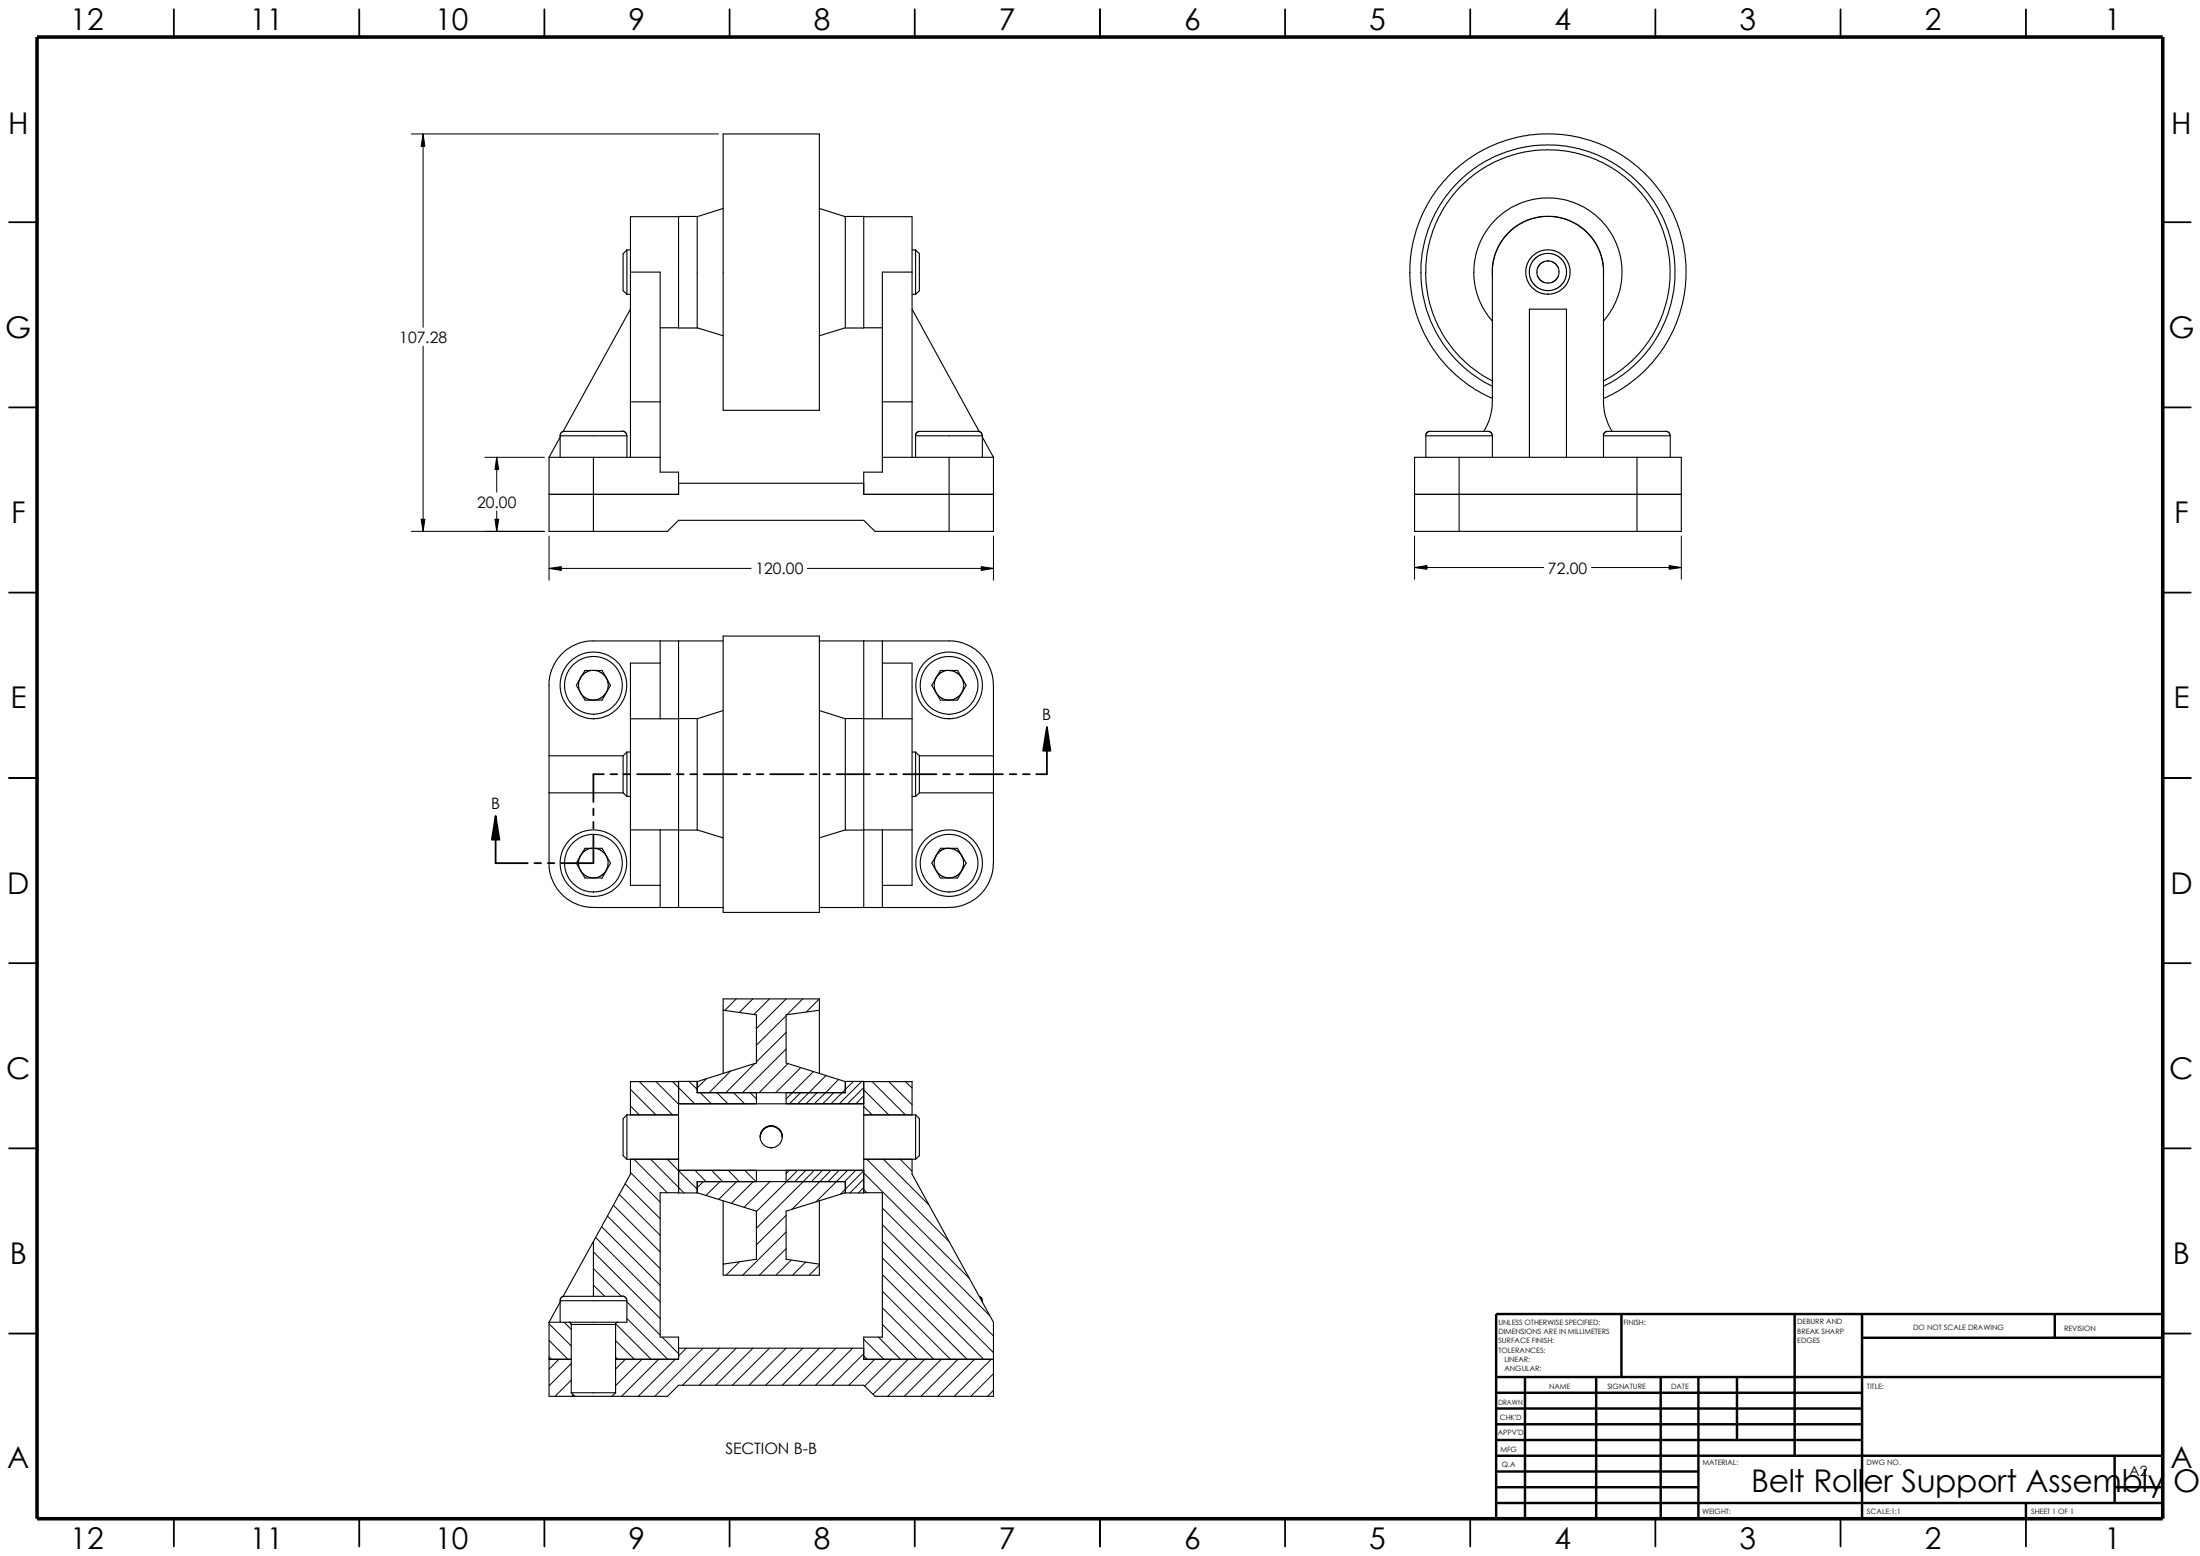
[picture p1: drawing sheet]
<svg xmlns="http://www.w3.org/2000/svg" width="420mm" height="297mm" viewBox="0 0 420 297" stroke-linecap="round" stroke-linejoin="round" font-family="sans-serif">
<g fill="none" stroke="#000" stroke-width=".34">
<path d="M33.2 1.8v5.3M68.6 1.8v5.3M103.9 1.8v5.3M139.3 1.8v5.3M174.6 1.8v5.3M210 1.8v5.3M245.3 1.8v5.3M280.7 1.8v5.3M316 1.8v5.3M351.4 1.8v5.3M386.8 1.8v5.3M1.7 42.4h5.4"/>
<path d="M412.9 42.4h5.3M1.7 77.8h5.4M412.9 77.8h5.3M1.7 113.1h5.4M412.9 113.1h5.3M199.9 138.8v9h-2.1M1.7 148.5h5.4M94.6 155.8v9h6.2M113.3 154.3v1.3M113.3 156.9v1.3M113.3 159.4v5.4h-6.2M115.3 147.8h-2v5.3"/>
<path d="M116.5 147.8h1.3M119.1 147.8h1.3M121.6 147.8h6.4M129.2 147.8h1.3M131.8 147.8h1.3M134.3 147.8h6.4M141.9 147.8h1.3M144.5 147.8h1.3M147 147.8h6.4M154.6 147.8h1.3M157.2 147.8h1.3M159.7 147.8h6.4"/>
<path d="M167.3 147.8h1.3M169.9 147.8h1.3M172.4 147.8h6.4M180 147.8h1.3M182.6 147.8h1.3M185.1 147.8h6.4M192.7 147.8h1.3M195.3 147.8h1.3M412.9 148.5h5.3M102 164.8h1.3M104.6 164.8h1.2M1.7 183.9h5.4"/>
<path d="M412.9 183.9h5.3M1.7 219.2h5.4M412.9 219.2h5.3M1.7 254.6h5.4M412.9 254.6h5.3M33.2 289.9v5.3M68.6 289.9v5.3M103.9 289.9v5.3M139.3 289.9v5.3M174.6 289.9v5.3M210 289.9v5.3M245.3 289.9v5.3"/>
<path d="M280.7 289.9v5.3M316 289.9v5.3M351.4 289.9v5.3M386.8 289.9v5.3"/>
</g>
<g fill="none" stroke="#000" stroke-width=".47">
<path d="M309.5 250.8v12M342.6 250.8v27.1M355.5 255.4h57.4M355.5 250.8v39.1M392.3 250.8v4.6M412.9 250.8h-127.3v39.1M285.6 277.9h127.3M285.6 274.9h69.9M285.6 262.8h127.3M285.6 271.9h69.9M285.6 268.9h69.9M285.6 265.9h69.9"/>
<path d="M291.1 262.8v27.1M304.7 262.8v27.1M317 262.8v27.1M324.2 262.8v27.1M331.6 262.8v12.1M403.7 277.9v9M285.6 283.9h38.6M285.6 280.9h38.6M285.6 286.9h127.3M386.8 286.9v3M403.7 283.9h9.2"/>
</g>
<path d="M7.1 7.1h405.8v282.8h-405.8z" fill="none" stroke="#000" stroke-width=".68" stroke-linecap="butt"/>
<g fill="none" stroke="#000" stroke-width=".21">
<path d="M138 25.6h18.4v52.7h-18.4zM138 39.8l-4.9 1.6M156.4 39.8l5 1.6M119.7 47.7v8.5M119.7 47.7l-.7 .7v7.1l.7 .7M119.7 56.2h.7M119.7 47.7h.7M120.4 51.9h5.6v24.8M120.4 51.9v24.8M120.4 59l-12.9 23.4M129.5 41.3h3.6v21.3h-3.6zM129.5 41.4h-9.1v10.5"/>
<path d="M161.4 41.3h3.5v21.3h-3.5zM164.9 41.4h9.2v10.5M174.1 51.9h-5.7v24.8M174.1 56.2h.7M174.1 47.7h.7M174.1 51.9v24.8M174.1 59l12.8 23.4M174.8 47.7v8.5M174.8 47.7l.7 .7v7.1l-.7 .7M269.2 52a26.4 26.4 0 0 1 40.7-22.2 26.4 26.4 0 0 1-3.8 46.3M269.2 52v2.2a26.4 26.4 0 0 0 15.7 21.9M271.3 52v-.9a24.3 24.3 0 0 1 37.4-19.5 24.3 24.3 0 0 1-2.6 42.1"/>
<path d="M271.3 52a24.3 24.3 0 0 0 13.6 21.7M281.3 52l.3 2.7 .8 2.6 .9 1.9 1.6 2.1M281.4 52v-1.6l.3-1.5 .7-2.2 .7-1.6 1.9-2.6 .8-.9 1.8-1.4 1.2-.7 1.9-.9 2.2-.6 1.5-.2h2.1l1.4 .2 2.8 .8 1.6 .7 1.7 1.1 1.7 1.5 1 1.2 1 1.4 .9 1.8 .8 2.8 .2 1.5v2.1l-.5 2.9-1.2 2.9-1.8 2.6M284.9 52.8v-2.2l.6-2.2 1.1-2.3 1.8-2.1 1.8-1.3 1.6-.7 2.4-.6 2.3-.1 2.1 .4 2.2 1 2 1.5 1.1 1.2 .9 1.4 .9 2.2 .4 2v1.9M295.4 56.2l1.7-.3 1.3-.9 1-1.4 .4-1.6-.3-1.6-.9-1.4-1.4-1-1.6-.3-1.6 .3-1.4 .8-1 1.4-.3 1.7 .2 1.6 .9 1.3 1.4 1 1.7 .4M295.5 49.8l.8 .2 .5 .2 .7 .9 .1 .8-.1 .8-.3 .6-.9 .6-.8 .2-.8-.2-.5-.3-.7-.9-.1-.8 .1-.8 .7-.9 .7-.3 .6-.1M306.1 51.9v25.3l.3 2 .6 1.7 .8 1.4M306.2 51.9l-.1-1.3-.4-1.6-.3-1-.9-1.8-1-1.3-1.2-1.2-1.3-.9-1.5-.8-1.6-.4-1.5-.3h-1.8l-2 .4-1.1 .3-1.7 .9-1.3 1-1.2 1.3-.9 1.2-.8 1.6-.4 1.5-.3 1.5v26.6l-.7 2.8-.9 1.9M120.4 76.7h5.6M120.4 76.7v10.6M126 76.7v10.6M126 62.6h3.5"/>
<path d="M133.1 62.6l4.9 1.5M161.4 62.6l-5 1.5M164.9 62.6h3.5M168.4 76.7v10.6M168.4 76.7h5.7M174.1 76.7v10.6M306.1 72.7l3.6-2.3 3-2.7 .9-1 1.8-2.6 1.6-3.1 1.3-4.1 .5-3.1 .1-1.9-.2-2.3-.6-3.4-.6-2.2-.8-1.9-1.4-2.5-2-2.8-1.3-1.5-1.7-1.5-3.1-2.1-3.6-1.7-3.9-1-4.3-.4-2.2 .1-2.3 .3-3.3 1-1.9 .7-2 1.1-2.6 1.8-2.2 1.9-.9 1-2.4 3.3-1.6 3-1.3 4.1-.5 3.7v3.5l.7 3.6 .7 2.2 .8 2.1 1.8 3 2.5 3.1 2.8 2.5 1.9 1.3 1.5 .8M104.8 87.3h8.5M104.8 87.3v14.1h8.5M106.9 83.4l-2.1 3.9M113.3 87.3h12.7M113.3 87.3v14.1"/>
<path d="M118.8 82.3l.7 .3 .2 .6M118.8 82.3h-11.3l-.4 .3-.2 .6M119.7 83.2h-12.8v4.1M119.7 83.2v4.1M126 87.3v2.8h3.5v4.3h-24.7M129.5 92.2h35.4M168.4 87.3v2.8h-3.5v4.3h24.8M168.4 87.3h12.8M174.8 83.2h12.7M174.8 83.2v4.1M181.2 87.3h8.5M181.2 87.3v14.1"/>
<path d="M186.7 82.3h-11.4l-.3 .3-.2 .6M186.7 82.3l.6 .3 .2 .6M187.5 83.2v4.1M187.5 83.4l2.2 3.9M189.7 87.3v14.1h-8.5M270 94.4h51M272.2 83.2v4.1M272.2 83.2h12.7M278.6 87.3h-8.6v14.1h8.6M278.6 87.3v14.1M278.6 87.3h33.9M284.1 82.3h-11.3l-.4 .3-.2 .6"/>
<path d="M284.1 82.3l.6 .3 .2 .6M284.9 83.2v4.1M292 87.3v-28.3h7v28.3M312.5 87.3h8.5v14.1h-8.5M312.5 87.3v14.1M318 82.3l.6 .3 .3 .6M318 82.3h-11.3l-.4 .3-.2 .6M318.9 83.2h-12.8v4.1M318.9 83.2v4.1M113.3 101.4h14.1l2.1-2.1h35.4l2.1 2.1h14.2M278.6 101.4h33.9M104.8 130.8v34.8l.4 1.9 .7 1.4 .6 1 1.1 1.1 1.5 1.1 1.4 .7 1.9 .4h25.6"/>
<path d="M110.8 129.4l.6-.8 .7-.4 .7-.2h.9l1.1 .4 .9 1M110.8 129.4l-.4 1 .1 1 .3 .8M111.7 128h3.2l1.6 2.8-1.6 2.8h-3.2l-1.7-2.8zM115.7 132.2l-.3 .4-.6 .6-.7 .3-.8 .1-1.3-.2-.8-.6-.4-.6M115.7 129.4l.4 1.2v.7l-.4 .9M120.4 137.2h9.1M120.4 137.2v21.2M126 126.6v10.6M126 126.6h-5.6v10.6M126 122.3v4.3M129.5 137.2h3.6v21.3h-3.6M129.5 122.3v14.9"/>
<path d="M129.5 137.2v21.3M138 121.4h18.4v52.8h-18.4zM138 122.3h-25.6l-1.2 .3-1.4 .5-1.3 .6-.9 .8-1.1 1.1-.6 1-.7 1.4-.3 1.3-.1 1.5M138 135.6l-4.9 1.6M156.4 122.3h25.6l1.9 .5 1.4 .6 1.6 1.1 1 1.1 .7 1 .6 1.4 .3 1.3 .2 1.5v34l-.2 1.4-.3 1.3-.6 1.4-.7 1-1 1.1-1 .8-1.3 .7-1.4 .5-2 .2h-24.8M156.4 135.6l5 1.6M164.9 137.2h-3.5v21.3h3.5M164.9 137.2h9.2M164.9 122.3v14.9M164.9 137.2v21.3M168.4 126.6v10.6M168.4 126.6h5.7v10.6"/>
<path d="M168.4 122.3v4.3M174.1 137.2v21.2M178.7 129.4l-.3 1v1l.3 .8M179.5 128h3.3l1.6 2.8-1.6 2.8h-3.3l-1.6-2.8zM181.2 128l-.9 .1-.6 .3-1 1M181.2 128l.6 .1 .9 .3 .9 1M183.6 129.4l.4 1.1-.1 1-.3 .8-.9 .9-1 .4h-1.1l-1.2-.5-.7-.9M104.8 151.3h14.2M104.8 144.3h14.2M119 151.3l.7 .7M119 144.3v7M119.7 143.6v8.4"/>
<path d="M119.7 152h.7M119.7 143.6h.7M119.7 143.6l-.7 .7M120.4 158.4h9.1M120.4 158.4v10.6h5.6M126 158.4v10.6M129.5 158.5v14.7M133.1 158.4l4.9 1.5M161.4 158.4l-5 1.5M164.9 158.4h9.2M164.9 158.5v14.7M168.4 158.4v10.6"/>
<path d="M174.1 158.4v10.6h-5.7M174.1 152h.7M174.1 143.6h.7M174.8 143.6v8.4M174.8 143.6l.7 .7M175.5 144.3v7M175.5 151.3l-.7 .7M175.5 151.3h14.2M175.5 144.3h14.2M110.8 163.3l.6-.7 .7-.5 .7-.2h.9l1.1 .4 .9 1.1M110.8 166.2l.6 .7 .6 .4 1.3 .3M110.8 163.4l-.4 .9v.8l.4 1.1"/>
<path d="M111.7 161.9h3.2l1.6 2.9-1.6 2.8h-3.2l-1.7-2.8zM115.7 163.3l.4 1v.8l-.4 1.1-.9 1-.7 .3-.8 .1M126 169v4.2M168.4 169v4.2M178.7 166.2l.6 .7 .6 .4 1.3 .3M178.7 163.4l-.3 .9v.8l.3 1.1M179.5 161.9h3.3l1.6 2.9-1.6 2.8h-3.3l-1.6-2.8zM181.2 161.9l-.9 .1-.6 .3-1 1M181.2 162h.6l.9 .4 .9 1M183.6 163.3l.3 .8v1.1l-.3 1-.9 1-.7 .3-.8 .1M138 192.8v12.1M138 192.8l6.4 .9v9.2l-11.3 3.6"/>
<path d="M138 192.8v-2.1h18.4v2.1M156.4 192.8l-6.3 .9v9.2l11.3 3.6M156.4 192.8v12.1M119.7 212.8v8.5M119.7 212.8l-.7 .7v7.1l.7 .7M119.7 212.8h9.8M129.5 210.7v-4.3h3.6v2.2h28.3v-2.2h3.5v4.3M129.5 206.5h-9.1v6.3M129.5 210.7h35.4M129.5 210.7v12.7M144.4 208.6v2.1M145.2 216.4a2.1 2.1 0 0 1 2.2-1.4 2.1 2.1 0 0 1 1.9 1.7"/>
<path d="M147.2 214.9a2.15 2.15 0 0 1 2.2 2.1M147.2 214.9a2.15 2.15 0 0 1 2.2 2.2M147.2 214.9a2.15 2.15 0 0 0-2.1 2.2M147.2 214.9a2.15 2.15 0 0 0-2.1 2.1M150.1 208.6v2.1M164.9 206.5h9.2v6.3M164.9 212.8h9.9M164.9 210.7v12.7M174.8 212.8v8.5M174.8 212.8l.7 .7v7.1l-.7 .7M113.3 237v10.4M113.3 237l-5.8 10.5"/>
<path d="M119.7 221.3h9.8M120.4 221.3v2.8l-7.1 12.9M129.5 223.4v4.3h3.6v-2.1h28.3v2.1h3.5v-4.3M129.5 227.7h-3.5v27.5h3.5v4.3h-12M129.5 223.4h35.4M133.1 227.7l11.3 3.5v9.2l-6.4 .9M138 229.2v12.1M144.4 223.4v2.2M150.1 223.4v2.2M156.4 229.2v12.1M161.4 227.7l-11.3 3.5v9.2l6.3 .9M164.9 227.7h3.5v27.5h-3.5v4.3h24.8"/>
<path d="M164.9 221.3h9.9M174.1 221.3v2.8l15.6 28.3v14.1h-22.7l-2.1-2.1h-35.4l-2.1 2.1h-10.6M104.8 252.4v14.1h4.9M104.8 259.5h4.3M104.8 252.4h2.1M106.9 248.5l-2.1 3.9M108.6 252.4a.37 .37 0 0 1 .5 .4M109.1 252.8h8.4M109.1 252.8v13.1M113.3 247.4h-5.8l-.4 .3-.2 .6M113.3 247.4h5.5M117.5 252.8v13.1"/>
<path d="M117.9 252.4a.33 .33 0 0 0-.4 .4M118.8 247.4l.7 .3 .2 .6M119.7 248.3h-12.8v4.1M119.7 248.3v4.1h-12.8M129.5 257.3h35.4M138 241.3v2.1h18.4v-2.1M186.9 247.4l.4 .3 .2 .6M187.4 248.3h.1M187.5 248.3v.2M109.1 265.9h8.4M109.1 265.9l.6 .6M109.7 266.5h.1"/>
<path d="M109.7 266.5h7.1M117.5 265.9l-.7 .6"/>
<circle cx="295.5" cy="51.9" r="3.6"/>
<circle cx="113.3" cy="130.8" r="5.5"/>
<circle cx="113.3" cy="130.8" r="6.4"/>
<circle cx="181.2" cy="130.8" r="5.5"/>
<circle cx="181.2" cy="130.8" r="6.4"/>
<circle cx="113.3" cy="164.8" r="6.4"/>
<circle cx="113.3" cy="164.7" r="5.5"/>
<circle cx="181.2" cy="164.7" r="6.4"/>
<circle cx="181.2" cy="164.8" r="5.5"/>
<circle cx="147.2" cy="217" r="2.12"/>
</g>
<g fill="none" stroke="#000" stroke-width=".19">
<path d="M78.5 25.6h58.7M80.8 25.6v36.9M80.8 66.1v35.3M92.6 87.3h11.3M94.8 87.3v6.6M94.8 97.5v3.9M78.5 101.4h25.4M104.8 102.3v8.4M104.8 108.5h38.6M154.1 108.5h35.6M189.7 102.3v8.4M270 102.3v8.3"/>
<path d="M270 108.3h24.7M303.8 108.3h17.2M321 102.3v8.3M140.5 190.7l-2.1 2.2M143.7 190.7l-2.6 2.6M146.9 190.7l-3 2.9M150.1 190.7l-5.7 5.6M150.1 193.9l-5.7 5.6M150.1 197.1l-5.7 5.6M153.2 190.7l-3 3M156.4 190.7l-2.5 2.5M120.4 207.9l4.8 4.9"/>
<path d="M120.4 211.1l1.6 1.7M122 206.5l6.4 6.3M125.2 206.5l4.3 4.3M128.4 206.5l4.2 4.2M131.5 206.4l1.6 1.5M133.7 208.6l2.1 2.1M134.9 205.9l-1.8 1.7M136.9 208.6l2.1 2.1M139.5 204.4l-4.1 4.2M140 208.6l2.2 2.1M143.2 208.6l1.2 1.2M144.1 203l-5.5 5.6"/>
<path d="M150.1 200.2l-8.4 8.4M150.4 203l-5.5 5.6M152.8 208.6l-2.1 2.1M152.9 203.8l-4.8 4.8M155.3 204.6l-5.2 5.2M156 208.6l-2.1 2.1M157.7 205.3l-5.4 5.4M159.2 208.6l-2.1 2.1M160.1 206l-4.7 4.7M162.9 206.4l-4.3 4.3M164.5 206.4l-4.3 4.3M164.9 208l4.8 4.8"/>
<path d="M164.9 211.2l1.6 1.6M164.9 209.2l-1.5 1.5M164.9 207.6l-3.1 3.1M166.5 206.5l6.3 6.3M169.7 206.5l4.4 4.4M172.8 206.5l1.3 1.2M113.3 239l12.7 12.7M113.7 236.2l12.3 12.3M114.9 234.1l11.1 11.2M116 232.1l10 10M117.1 230l8.9 9M118.2 228l7.8 7.8"/>
<path d="M119.3 226l6.7 6.6M120.4 223.8l5.6 5.6M121 221.3l6.4 6.4M124.2 221.3l6.4 6.4M127.4 221.3l5.7 5.7M132.7 223.4l2.1 2.2M134.3 225.6l-1.2 1.1M135.8 223.4l2.2 2.2M137.5 225.6l-2.7 2.6M139 223.4l2.1 2.2M140.6 225.6l-3.4 3.3M142.2 223.4l2.1 2.2"/>
<path d="M143.8 225.6l-4.2 4.1M147 225.6l-5 4.9M150.1 232l-5.7 5.6M150.1 235.2l-8.3 8.2M150.1 238.3l-5.2 5.1M150.7 223.4l-.6 .6M152.3 223.4l-7.9 7.9M153.8 223.4l-2.1 2.2M155.4 223.4l-11 11M157 223.4l-2.1 2.2M158.6 223.4l-7.4 7.4M160.2 223.4l-2.1 2.2"/>
<path d="M161.8 223.4l-6 6M163.4 223.4l-2.2 2.2M164.9 223.5l-4.5 4.5M164.9 223.9l20.2 20.2M164.9 227.1l.6 .6M164.9 226.7l-1 1M164.9 225l-2.6 2.7M165.5 221.3l15.7 15.7M168.4 230.6l20.5 20.5M168.4 233.8l21.3 21.2M168.4 236.9l21.3 21.3M168.7 221.3l8.6 8.7"/>
<path d="M171.8 221.3l2.3 2.3M104.8 252.7l4.3 4.2M104.8 255.9l3.6 3.6M104.8 259l.4 .5M106.7 259.5l-1.9 1.9M107.7 252.4l1.4 1.3M113.3 242.1l5.3 5.3M113.3 245.3l2.1 2.1M117.5 255.9l3.6 3.6M117.5 259.1l.4 .4M117.6 252.7l6.7 6.8M119.4 259.5l-1.9 1.8"/>
<path d="M119.7 248.5l6.3 6.3M119.7 251.7l7.8 7.8M122.6 259.5l-5.1 5M125.7 259.5l-7 7M126.4 255.2l3.1 3.2M128.9 259.5l-7.1 7M131 257.3l-1.5 1.5M134.2 257.3l-9.2 9.2M137.4 257.3l-7.1 7.1M140.5 257.3l-7 7.1M141.2 240.8l-2.6 2.6M143.7 257.3l-7 7.1"/>
<path d="M146.9 257.3l-7.1 7.1M150.1 257.3l-7.1 7.1M151 240.5l-2.9 2.9M153.2 257.3l-7 7.1M153.8 240.9l-2.5 2.5M156.4 257.3l-7 7.1M156.4 241.5l-1.9 1.9M159.6 257.3l-7.1 7.1M162.8 257.3l-7.1 7.1M164.9 258.4l-6 6M164.9 255.7l3.8 3.8M164.9 258.8l.7 .7"/>
<path d="M167 259.5l-4.9 4.9M167.7 255.2l4.2 4.3M168.4 240.1l19.4 19.4M168.4 243.3l16.2 16.2M168.4 246.5l13 13M168.4 249.6l9.9 9.9M168.4 252.8l6.7 6.7M170.2 259.5l-5.1 5.1M173.4 259.5l-6.7 6.6M176.5 259.5l-7 7M179.7 259.5l-7.1 7M182.9 259.5l-7.1 7"/>
<path d="M186.1 259.5l-7.1 7M189.2 259.5l-7 7M109.1 263.4l-3.1 3.1M109.1 260.3l-4.3 4.2M109.4 266.2l-.3 .3M189.7 265.4l-1.2 1.1M189.7 262.2l-4.4 4.3"/>
</g>
<path d="M80.8 25.6l.3 2.3h-.7zM94.8 87.3l.4 2.3h-.7zM80.4 99.1h.7l-.3 2.3zM94.5 99.1h.7l-.4 2.3zM104.8 108.5l2.3-.3v.7zM187.3 108.2l2.4 .3-2.4 .4zM270 108.3l2.4-.4v.8zM318.6 107.9l2.4 .4-2.4 .4z" fill="#000" stroke="#000" stroke-width=".19"/>
<path d="M199.9 138.8l.6 4.5h-1.4zM94.6 155.8l.7 4.5h-1.4z" fill="#000" stroke="#000" stroke-width=".34"/>
<text font-size="6" x="334.3" y="284.8">Belt Roller Support Assembly Or</text>
<g font-size="5.7">
<text x="13.4" y="5.7">12</text>
<text x="47.7" y="5.7">11</text>
<text x="83.1" y="5.7">10</text>
<text x="120" y="5.7">9</text>
<text x="155.4" y="5.7">8</text>
<text x="190.7" y="5.7">7</text>
<text x="226.1" y="5.7">6</text>
<text x="261.4" y="5.7">5</text>
<text x="296.8" y="5.7">4</text>
<text x="332.1" y="5.7">3</text>
<text x="367.5" y="5.7">2</text>
<text x="401.7" y="5.7">1</text>
<text x="1.6" y="25.6">H</text>
<text x="414.5" y="25.6">H</text>
<text x="1" y="64.5">G</text>
<text x="414" y="64.5">G</text>
<text x="2.1" y="99.9">F</text>
<text x="415.1" y="99.9">F</text>
<text x="2" y="135.2">E</text>
<text x="414.9" y="135.2">E</text>
<text x="1.4" y="170.6">D</text>
<text x="414.3" y="170.6">D</text>
<text x="1.2" y="205.9">C</text>
<text x="414.1" y="205.9">C</text>
<text x="1.9" y="241.3">B</text>
<text x="414.8" y="241.3">B</text>
<text x="1.4" y="280.2">A</text>
<text x="414.3" y="280.2">A</text>
<text x="13.4" y="295.6">12</text>
<text x="47.7" y="295.6">11</text>
<text x="83.1" y="295.6">10</text>
<text x="120" y="295.6">9</text>
<text x="155.4" y="295.6">8</text>
<text x="190.7" y="295.6">7</text>
<text x="226.1" y="295.6">6</text>
<text x="261.4" y="295.6">5</text>
<text x="296.8" y="295.6">4</text>
<text x="332.1" y="295.6">3</text>
<text x="367.5" y="295.6">2</text>
<text x="401.7" y="295.6">1</text>
</g>
<g font-size="3">
<text x="76.2" y="65.4">107.28</text>
<text x="91.1" y="96.9">20.00</text>
<text x="144.2" y="109.6">120.00</text>
<text x="295.5" y="109.5">72.00</text>
<text x="199" y="137.5">B</text>
<text x="93.8" y="154.5">B</text>
<text x="138.5" y="277.6">SECTION B-B</text>
</g>
<text font-size="2.7" x="406.4" y="281.8">A2</text>
<g font-size="1.4">
<text x="286" y="252.9">UNLESS OTHERWISE SPECIFIED:</text>
<text x="286" y="254.6">DIMENSIONS ARE IN MILLIMETERS</text>
<text x="286" y="256.4">SURFACE FINISH:</text>
<text x="309.9" y="252.9">FINISH:</text>
<text x="343.1" y="256.4">EDGES</text>
<text x="343.1" y="252.8">DEBURR AND</text>
<text x="343.1" y="254.6">BREAK SHARP</text>
<text x="365.3" y="253.9">DO NOT SCALE DRAWING</text>
<text x="394" y="254">REVISION</text>
<text x="286" y="258.2">TOLERANCES:</text>
<text x="287.2" y="260">LINEAR:</text>
<text x="287.2" y="261.7">ANGULAR:</text>
<text x="286.1" y="268.1">DRAWN</text>
<text x="295.7" y="265.2">NAME</text>
<text x="306.9" y="265.2">SIGNATURE</text>
<text x="319" y="265.1">DATE</text>
<text x="356.4" y="265.1">TITLE:</text>
<text x="285.9" y="274">APPV'D</text>
<text x="286.3" y="271.1">CHK'D</text>
<text x="286.4" y="277.1">MFG</text>
<text x="286.7" y="280">Q.A</text>
<text x="325" y="279.7">MATERIAL:</text>
<text x="356.3" y="279.7">DWG NO.</text>
<text x="325" y="288.9">WEIGHT:</text>
<text x="356.4" y="289">SCALE:1:1</text>
<text x="387.8" y="289">SHEET 1 OF 1</text>
</g>
</svg>
